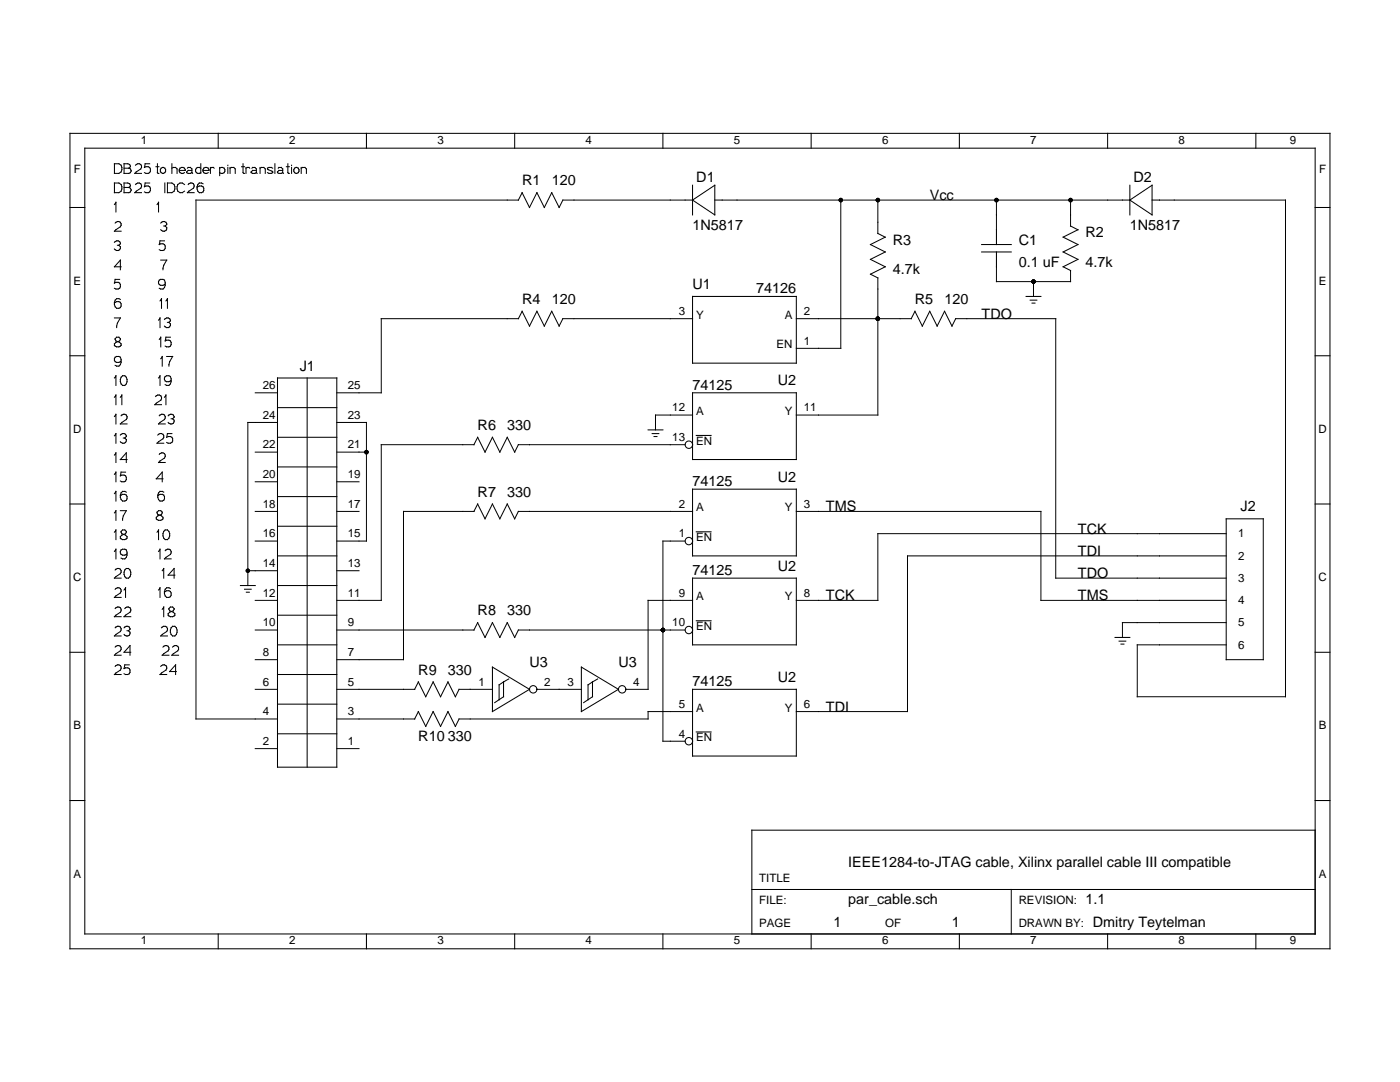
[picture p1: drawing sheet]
<svg xmlns="http://www.w3.org/2000/svg" width="279mm" height="216mm" viewBox="0 0 279 216" stroke-linecap="round" stroke-linejoin="round" font-family="sans-serif">
<g fill="none" stroke="#000" stroke-width=".21">
<path d="M14 26.6h251.4v162.7h-251.4zM16.9 29.6h245.6v156.8h-245.6zM22.8 32.7h.9a1.06 1.06 0 0 1 .6 .9 1.06 1.06 0 0 1-.6 1h-.9zM22.8 36.5h.9a1.06 1.06 0 0 1 .6 1 1.06 1.06 0 0 1-.6 .9h-.9zM24.8 32.7l1.1 .1 .1 .5-.3 .3 .3 .1 .2 .3-.2 .4-.3 .2h-.9zM24.8 36.5l1.1 .2 .1 .4-.3 .3 .3 .2 .2 .3-.2 .4-.3 .1h-.9zM24.8 33.6h.9M24.8 37.4h.9M27.1 33a.64 .64 0 0 1 .9-.2 .64 .64 0 0 1 .1 .9l-1.2 .9h1.3M27.1 36.8a.64 .64 0 0 1 .9-.2 .64 .64 0 0 1 .1 1l-1.2 .8h1.3M29.9 32.7h-.9l-.2 .7 .3-.1 .8 .1 .1 .3-.1 .7-.3 .2-.8-.2M29.9 36.5h-.9l-.2 .8 .3-.2 .8 .2 .1 .3-.1 .7-.3 .1-.8-.1"/>
<path d="M31.1 33.3h.6M31.4 32.7v1.7l.3 .2M32.9 36.5v1.9M33.4 36.5h.9a1.06 1.06 0 0 1 .6 1 1.06 1.06 0 0 1-.6 .9h-.9zM34.3 33.6l.7-.2 .3 .3v.9M34.3 32.7v1.9M35.8 34h1.2a.63 .63 0 0 0-.9-.6 .63 .63 0 0 0-.3 1 .63 .63 0 0 0 1 0M36.8 36.8l-.4-.3h-.5a1 1 0 0 0-.6 1.2 1 1 0 0 0 1.1 .7l.4-.3M37.4 33.6l.2-.2h.4l.3 .3v.7M37.6 36.8a.64 .64 0 0 1 .9-.2 .64 .64 0 0 1 .1 1l-1.2 .8h1.3M38.3 34h-.7l-.3 .3v.1l.3 .2 .7-.2M38.3 34.4l.1 .2"/>
<path d="M40.1 33.6a.62 .62 0 0 0-.9 0 .62 .62 0 0 0 0 .8 .62 .62 0 0 0 .9 0M40.1 32.7v1.9M40.5 34h1.2a.63 .63 0 0 0-.8-.6 .63 .63 0 0 0-.4 1 .63 .63 0 0 0 1 0M40.5 36.7l-.3-.2a.96 .96 0 0 0-.9 .6 .96 .96 0 0 0 .2 1l.3 .3 .7-.1 .2-.3-.2-.7a.84 .84 0 0 0-1.2 .1M42 33.6l.3-.2 .4 .2M42 33.4v1.2M43.5 26.6v3M43.8 33.6a.62 .62 0 0 1 .9 0 .62 .62 0 0 1 0 .8 .62 .62 0 0 1-.9 0M43.8 33.4v1.6M45.5 33h.1M45.5 33.4v1.2M45.9 33.6l.8-.2 .2 .3v.9"/>
<path d="M45.9 33.4v1.2M48.2 33.3h.6M48.5 32.7v1.7l.3 .2M49.1 33.6l.3-.2 .4 .2M49.1 33.4v1.2M50.3 33.6l.1-.2h.5l.3 .3v.7M51.2 34h-.8l-.3 .3v.1l.3 .2 .8-.2M51.2 34.4l.1 .2M51.9 33.6l.7-.2 .3 .3v.9M51.9 33.4v1.2M54.4 33.6l-.3-.2-.7 .2 .1 .3 .9 .4v.1l-.3 .2-.7-.2M54.9 32.7v1.9"/>
<path d="M55.5 33.6l.2-.2h.4l.3 .3v.7M56.4 34h-.7l-.3 .3v.1l.3 .2 .7-.2M56.4 34.4l.2 .2M57.2 33.3h.5M57.5 32.7v1.7l.2 .2M58.2 33h.1M58.2 33.4v1.2M60.1 33.6l.8-.2 .2 .3v.9M60.1 33.4v1.2M73.1 26.6v3M102.7 26.6v3M104.2 38.4l1.5 3 1.5-3 1.4 3 1.5-3 1.5 3 .7-1.5"/>
<path d="M104.2 38.4l-.7 1.5M132.3 26.6v3M136.7 39.9h1.5M138.2 37v5.9M138.2 39.9l4.5-2.9v5.9zM142.7 39.9h1.4M161.9 26.6v3M191.5 26.6v3M221 26.6v3M224 39.9h1.5M225.5 39.9l4.4-2.9v5.9zM225.5 37v5.9"/>
<path d="M229.9 39.9h1.5M250.6 26.6v3M14 41.4h2.9M22.8 40.8l.3-.4v1.9M22.8 48.4a.63 .63 0 0 1 .7-.4 .63 .63 0 0 1 .5 .6l-.3 .3M23 44.5a.64 .64 0 0 1 .9-.2 .64 .64 0 0 1 .1 .9l-1.2 .9h1.4M23.4 48.9h.3M23.7 48.9l.3 .3a.64 .64 0 0 1-.4 .8 .64 .64 0 0 1-.8-.3M23.9 55.7h-.9l-.2 .8 .3-.2 .8 .2 .1 .3-.1 .7-.3 .2-.8-.2M24 59.7l-.3-.1a.96 .96 0 0 0-.9 .6 .96 .96 0 0 0 .2 1l.3 .3 .7-.1 .2-.3-.2-.8a.84 .84 0 0 0-1.2 .2M24.2 53.2h-1.4l1.2-1.3v1.9M31.3 40.8l.3-.4v1.9"/>
<path d="M32.1 44.5a.63 .63 0 0 1 .7-.3 .63 .63 0 0 1 .5 .6l-.3 .3M32.1 51.9h1.2l-.6 1-.2 .9M32.7 45.1h.3M32.8 48.1h-.9l-.1 .7 .3-.2 .7 .2 .2 .3-.2 .7-.3 .2-.7-.2M33 56.6a.77 .77 0 0 1-1.4-.1l.2-.6 .7-.2a1.17 1.17 0 0 1 0 2l-.7-.2M33 45.1l.3 .3a.64 .64 0 0 1-.4 .7 .64 .64 0 0 1-.8-.3M138.2 59.2h20.7v13.3h-20.7zM175.2 46.6l1.5 .7M176.7 47.3l-3 1.5 3 1.5-3 1.5 3 1.4-3 1.5 1.5 .8M195.9 48.8h5.9M195.9 50.3h5.9M198.9 45.8v3"/>
<path d="M198.9 50.3v2.9M204.8 59.2h2.9M205.6 59.9h1.3M213.7 45.1l1.4 .7-2.9 1.5 2.9 1.5-2.9 1.5 2.9 1.5-2.9 1.4 1.5 .8M262.5 41.4h2.9M14 71h2.9M22.8 75.4l.3-.4v1.9M22.8 79.3l.3-.5v1.9M22.8 63.4h1.2l-.6 1.1-.1 .9M23.3 67.3l-.3 .3 .1 .4 .8 .3 .3 .3v.3a.84 .84 0 0 1-1.4 0v-.3l.3-.3 .8-.3 .1-.3-.3-.4zM24 79.3l.3-.5v1.9M24.2 72a.77 .77 0 0 1-1.4-.1l.2-.6 .7-.2a1.17 1.17 0 0 1 0 2l-.7-.2"/>
<path d="M24.5 75a.96 .96 0 0 1 .9 .5 .96 .96 0 0 1-.2 1.1l-.3 .3a.96 .96 0 0 1-.9-.6 .96 .96 0 0 1 .2-1zM31 79.1a.64 .64 0 0 1 1-.2 .64 .64 0 0 1 .1 1l-1.2 .8h1.3M31.6 63.9l.3-.5v2M31.6 75.4l.3-.4v1.9M31.8 67.7l.3-.4v1.9M31.9 60l.3-.4v1.9M32.1 71.6l.3-.5v2M32.8 63.7a.63 .63 0 0 1 .7-.3 .63 .63 0 0 1 .5 .6l-.3 .3M32.8 79.3l.3-.5v1.9M33.1 60l.3-.4v1.9M33.3 71.1h1.1l-.5 1.1-.2 .9M33.4 64.3h.3"/>
<path d="M33.7 64.3l.3 .3a.64 .64 0 0 1-.4 .8 .64 .64 0 0 1-.8-.3M34 67.3h-.9l-.1 .7 .3-.1 .7 .1 .2 .3-.2 .8-.3 .1-.7-.1M34.2 75.9a.77 .77 0 0 1-1.4-.2l.2-.6 .7-.1a1.17 1.17 0 0 1 0 1.9l-.7-.1M55.4 75.4h11.8v77.7h-11.8zM61.3 75.4v77.7M104.2 62.1l1.5 3 1.5-3 1.4 3 1.5-3 1.5 3 .7-1.5M104.2 62.1l-.7 1.5M138.2 78.4h20.7v13.3h-20.7zM181.8 63.6l.8-1.5 1.5 3 1.4-3 1.5 3 1.5-3 1.5 3 .7-1.5M206 60.5h.6M262.5 71h2.9M22.8 83.1l.3-.4v1.9"/>
<path d="M22.8 87l.3-.5v1.9M22.8 90.8l.3-.4v1.9M22.8 94.7l.3-.5v1.9M22.8 98.5l.3-.4v1.9M24 86.8a.63 .63 0 0 1 .7-.3 .63 .63 0 0 1 .5 .6l-.3 .3M24.2 83a.64 .64 0 0 1 .9-.2 .64 .64 0 0 1 .1 .9l-1.2 .9h1.4M24.6 87.4h.3M24.9 87.4l.3 .3a.64 .64 0 0 1-.4 .7 .64 .64 0 0 1-.8-.3M25.1 94.2h-.9l-.2 .7 .3-.1 .8 .1 .1 .3-.1 .8-.3 .1-.8-.1M25.2 98.2l-.3-.1a.96 .96 0 0 0-.9 .5 .96 .96 0 0 0 .2 1.1l.3 .3 .7-.2 .2-.3-.2-.7a.84 .84 0 0 0-1.2 .1M25.4 91.7h-1.4l1.2-1.3v1.9M31.5 86.8a.64 .64 0 0 1 .9-.2 .64 .64 0 0 1 .1 1l-1.2 .8h1.4"/>
<path d="M31.8 83a.64 .64 0 0 1 .9-.2 .64 .64 0 0 1 .1 .9l-1.2 .9h1.4M31.8 90.7a.64 .64 0 0 1 .9-.2 .64 .64 0 0 1 .1 .9l-1.2 .9h1.4M32.5 95.5h-1.3l1.2-1.3v1.9M32.7 98.2l-.3-.1a.96 .96 0 0 0-.9 .5 .96 .96 0 0 0 .1 1.1l.3 .3 .8-.2 .1-.3-.1-.7a.84 .84 0 0 0-1.2 .1M33.6 83a.63 .63 0 0 1 .7-.3 .63 .63 0 0 1 .4 .6l-.3 .3M34.2 83.6h.2M34.3 86.5h-.9l-.1 .8 .3-.2 .7 .2 .1 .3-.1 .7-.3 .1-.7-.1M34.4 83.6l.3 .3a.64 .64 0 0 1-.4 .7 .64 .64 0 0 1-.7-.3M55.4 99.1h11.8M55.4 93.2h11.8M55.4 81.3h11.8M55.4 87.3h11.8"/>
<path d="M95.3 87.3l1.5 2.9 1.5-2.9 1.5 2.9 1.4-2.9 1.5 2.9 .8-1.5M95.3 87.3l-.7 1.4M129.3 85.8h3M130.2 86.5h1.3M130.5 87.1h.6M138.2 97.6h20.7v13.3h-20.7zM139 86.9h2.9M14 100.6h2.9M22.8 102.3l.3-.4v1.9M22.8 106.2l.3-.5v2M22.8 110l.3-.4v1.9M23 113.7a.64 .64 0 0 1 .9-.2 .64 .64 0 0 1 .1 1l-1.2 .9h1.4"/>
<path d="M23 117.6a.64 .64 0 0 1 .9-.2 .64 .64 0 0 1 .1 .9l-1.2 .9h1.4M24 101.9h1.2l-.6 1-.1 .9M24.2 106l.1 .5 .8 .3 .3 .3v.3a.84 .84 0 0 1-1.4 0v-.3l.3-.3 .8-.3 .1-.3-.3-.5h-.4zM24.8 117.7l.3-.4v1.9M24.9 113.7l.3-.3a.96 .96 0 0 1 .9 .6 .96 .96 0 0 1-.2 1.1l-.3 .3a.96 .96 0 0 1-.9-.6 .96 .96 0 0 1 .2-1.1zM25.4 110.5a.77 .77 0 0 1-1.4-.2l.2-.6 .7-.1a1.17 1.17 0 0 1 0 1.9l-.7-.1M31.3 106.2l.3-.5v2M31.3 102.2l.2 .4 .7 .3 .3 .3v.3a.84 .84 0 0 1-1.3 0v-.3l.3-.3 .7-.3 .2-.3-.3-.4h-.5zM31.6 110l.3-.4v1.9M31.6 117.7l.3-.4v1.9M32.4 113.9l.3-.5v2M32.7 106l.3-.3a.96 .96 0 0 1 .9 .6 .96 .96 0 0 1-.2 1.1l-.3 .3a.96 .96 0 0 1-.9-.6 .96 .96 0 0 1 .2-1.1z"/>
<path d="M33 109.9a.64 .64 0 0 1 .9-.2 .64 .64 0 0 1 .1 .9l-1.2 .9h1.4M34 117.4l-.3-.1a.96 .96 0 0 0-.9 .5 .96 .96 0 0 0 .2 1.1l.3 .3 .7-.1 .2-.3-.2-.8a.84 .84 0 0 0-1.2 .2M34.9 114.8h-1.3l1.1-1.4v2M48 116.8h2.9M48.8 117.6h1.3M49.2 118.2h.6M55.4 116.8h11.8M55.4 105h11.8M55.4 110.9h11.8M95.3 100.6l1.5 2.9 1.5-2.9 1.5 2.9 1.4-2.9 1.5 2.9 .8-1.5M95.3 100.6l-.7 1.4M138.2 115.4h20.7v13.3h-20.7z"/>
<path d="M139 106.1h2.9M231.4 110.9h13.3M231.4 106.5h13.3M231.4 115.4h13.3M231.4 119.8h13.3M244.7 103.5h7.4v28.1h-7.4zM262.5 100.6h2.9M14 130.2h2.9M23 133a.64 .64 0 0 1 .9-.2 .64 .64 0 0 1 .1 .9l-1.2 .9h1.4M23 121.4a.64 .64 0 0 1 .9-.2 .64 .64 0 0 1 .1 1l-1.2 .9h1.4M23 125.3a.64 .64 0 0 1 .9-.2 .64 .64 0 0 1 .1 .9l-1.2 .9h1.4M23 129.1a.64 .64 0 0 1 .9-.2 .64 .64 0 0 1 .1 1l-1.2 .8h1.4"/>
<path d="M24.8 125.3a.63 .63 0 0 1 .7-.3 .63 .63 0 0 1 .4 .6l-.3 .3M24.9 121.4a.64 .64 0 0 1 .9-.2 .64 .64 0 0 1 .1 1l-1.1 .9h1.3M25.4 125.9h.2M25.6 125.9l.3 .3a.64 .64 0 0 1-.4 .7 .64 .64 0 0 1-.7-.3M25.8 132.7h-.9l-.1 .7 .3-.1 .7 .1 .1 .3-.1 .7-.3 .2-.7-.2M26.1 130.2h-1.3l1.1-1.4v1.9M32.1 133a.64 .64 0 0 1 .9-.2 .64 .64 0 0 1 .1 .9l-1.2 .9h1.4M32.2 125.3a.64 .64 0 0 1 1-.2 .64 .64 0 0 1 .1 .9l-1.2 .9h1.3M32.4 121.6l.3-.5v2M32.5 129.1a.64 .64 0 0 1 1-.2 .64 .64 0 0 1 .1 1l-1.2 .8h1.3M34 121.1l-.3 .3 .2 .5 .7 .3 .3 .3v.3a.84 .84 0 0 1-1.3 0v-.3l.3-.3 .7-.3 .1-.3-.3-.5zM34.2 125.3l.2-.3a.96 .96 0 0 1 1 .5 .96 .96 0 0 1-.2 1.1l-.3 .3a.96 .96 0 0 1-.9-.6 .96 .96 0 0 1 .2-1z"/>
<path d="M34.4 129.1a.64 .64 0 0 1 1-.2 .64 .64 0 0 1 .1 1l-1.2 .8h1.3M35.2 134h-1.3l1.1-1.3v1.9M55.4 128.7h11.8M55.4 134.6h11.8M55.4 122.8h11.8M83.5 136.1l1.5 2.9 1.4-2.9 1.5 2.9 1.5-2.9 1.5 2.9 .7-1.5M83.5 136.1l-.8 1.4M95.3 124.2l1.5 3 1.5-3 1.5 3 1.4-3 1.5 3 .8-1.5M95.3 124.2l-.7 1.5M98.3 133.1l7.4 4.4-7.4 4.5zM100.5 136.1l-.9 .6v2.9M100.5 136.1v2.9l-1.8 1.2"/>
<path d="M101.5 135.5l-1 .6M116 133.1l7.4 4.4-7.4 4.5zM118.2 136.1l-.8 .6v2.9M118.2 136.1v2.9l-1.7 1.2M119.3 135.5l-1.1 .6M138.2 137.5h20.7v13.4h-20.7zM139 123.9h2.9M222.5 127.2h3M223.3 127.9h1.4M223.7 128.5h.6M231.4 128.7h13.3M231.4 124.2h13.3"/>
<path d="M262.5 130.2h2.9M14 159.7h2.9M55.4 146.4h11.8M55.4 140.5h11.8M83.5 142l1.5 2.9 1.4-2.9 1.5 2.9 1.5-2.9 1.5 2.9 .7-1.4M83.5 142l-.8 1.5M139 146.1h2.9M262.5 159.7h2.9M150 177.5h112.5M201.8 177.5v8.9M262.5 165.7h-112.5v20.7M43.5 186.4v2.9"/>
<path d="M73.1 186.4v2.9M102.7 186.4v2.9M132.3 186.4v2.9M161.9 186.4v2.9M191.5 186.4v2.9M221 186.4v2.9M250.6 186.4v2.9"/>
<circle cx="32.5" cy="34" r=".57"/>
<circle cx="59.1" cy="34" r=".57"/>
<circle cx="137.5" cy="88.7" r=".74"/>
<circle cx="137.5" cy="108" r=".74"/>
<circle cx="106.4" cy="137.5" r=".74"/>
<circle cx="124.2" cy="137.5" r=".74"/>
<circle cx="137.5" cy="125.7" r=".74"/>
<circle cx="137.5" cy="147.9" r=".74"/>
</g>
<g fill="none" stroke="#000" stroke-width=".2">
<path d="M103.5 39.9h-64.4v103.6h16.3M112.3 39.9h24.4M144.1 39.9h79.9M167.8 39.9v29.6h-8.9M175.2 39.9v6.7M198.9 39.9v5.9M213.7 39.9v5.2M231.4 39.9h25.1v99.1h-29.5v-10.3h4.4M175.2 55.5v27.3h-16.3M198.9 53.2v3h14.8v-2.2M206.3 56.2v3M50.9 78.4h4.5"/>
<path d="M103.5 63.6h-27.4v14.8h-8.9M112.3 63.6h25.9M158.9 63.6h23M190.7 63.6h20v51.8h20.7M50.9 96.1h4.5M50.9 90.2h4.5M55.4 84.3h-5.9v32.5M67.2 84.3h5.9v23.7h-5.9M67.2 96.1h4.5M67.2 90.2h5.9M94.6 88.7h-18.5v31.1h-8.9M103.5 88.7h33.2"/>
<path d="M138.2 82.8h-7.4v3M49.5 113.9h5.9M50.9 119.8h4.5M50.9 108h4.5M50.9 102h4.5M67.2 113.9h4.5M67.2 102h4.5M94.6 102h-14.1v29.6h-13.3M103.5 102h34.7M136.7 108h-4.4v39.9h4.4M138.2 119.8h-8.9v17.7h-4.4M158.9 102h48.8v17.8h23.7"/>
<path d="M231.4 106.5h-56.2v13.3h-16.3M231.4 110.9h-50.3v31.1h-22.2M50.9 137.5h4.5M50.9 131.6h4.5M50.9 125.7h4.5M67.2 137.5h15.6M67.2 125.7h27.4M91.6 137.5h6.7M103.5 125.7h33.2M107.2 137.5h8.8M231.4 124.2h-7.4v3M50.9 149.4h4.5"/>
<path d="M67.2 149.4h4.5M67.2 143.5h15.6M138.2 142h-8.9v1.5h-37.7"/>
</g>
<g fill="#000">
<circle cx="167.8" cy="39.9" r=".44"/>
<circle cx="175.2" cy="39.9" r=".44"/>
<circle cx="198.9" cy="39.9" r=".44"/>
<circle cx="213.7" cy="39.9" r=".44"/>
<circle cx="206.3" cy="56.2" r=".44"/>
<circle cx="175.2" cy="63.6" r=".44"/>
<circle cx="73.1" cy="90.2" r=".44"/>
<circle cx="49.5" cy="113.9" r=".44"/>
<circle cx="132.3" cy="125.7" r=".44"/>
</g>
<g font-size="2.9">
<text x="104.2" y="37">R1</text>
<text x="110.1" y="37">120</text>
<text x="139" y="36.2">D1</text>
<text x="185.5" y="39.9">Vcc</text>
<text x="226.2" y="36.2">D2</text>
<text x="138.2" y="45.8">1N5817</text>
<text x="216.6" y="47.3">R2</text>
<text x="225.5" y="45.8">1N5817</text>
<text x="178.2" y="48.8">R3</text>
<text x="203.3" y="48.8">C1</text>
<text x="203.3" y="53.2">0.1 uF</text>
<text x="216.6" y="53.2">4.7k</text>
<text x="138.2" y="57.7">U1</text>
<text x="150.9" y="58.6">74126</text>
<text x="178.2" y="54.7">4.7k</text>
<text x="104.2" y="60.6">R4</text>
<text x="110.1" y="60.6">120</text>
<text x="182.6" y="60.6">R5</text>
<text x="188.5" y="60.6">120</text>
<text x="195.9" y="63.6">TDO</text>
<text x="59.8" y="73.9">J1</text>
<text x="138.2" y="77.8">74125</text>
<text x="155.2" y="76.9">U2</text>
<text x="95.3" y="85.8">R6</text>
<text x="101.2" y="85.8">330</text>
<text x="95.3" y="99.1">R7</text>
<text x="101.2" y="99.1">330</text>
<text x="138.2" y="97">74125</text>
<text x="155.2" y="96.1">U2</text>
<text x="164.8" y="102">TMS</text>
<text x="215.1" y="106.5">TCK</text>
<text x="247.6" y="102">J2</text>
<text x="155.2" y="113.9">U2</text>
<text x="215.1" y="110.9">TDI</text>
<text x="138.2" y="114.8">74125</text>
<text x="164.8" y="119.8">TCK</text>
<text x="215.1" y="115.4">TDO</text>
<text x="215.1" y="119.8">TMS</text>
<text x="95.3" y="122.8">R8</text>
<text x="101.2" y="122.8">330</text>
<text x="83.5" y="134.6">R9</text>
<text x="89.4" y="134.6">330</text>
<text x="105.7" y="133.1">U3</text>
<text x="123.4" y="133.1">U3</text>
<text x="138.2" y="137">74125</text>
<text x="155.2" y="136.1">U2</text>
<text x="164.8" y="142">TDI</text>
<text x="83.5" y="147.9">R10 330</text>
<text x="169.3" y="173">IEEE1284-to-JTAG cable, Xilinx parallel cable III compatible</text>
<text x="166.3" y="184.9">1</text>
<text x="169.3" y="180.4">par_cable.sch</text>
<text x="190" y="184.9">1</text>
<text x="216.6" y="180.4">1.1</text>
<text x="218.1" y="184.9">Dmitry Teytelman</text>
</g>
<g font-size="2.3">
<text x="28.1" y="28.7">1</text>
<text x="57.7" y="28.7">2</text>
<text x="87.3" y="28.7">3</text>
<text x="116.9" y="28.7">4</text>
<text x="146.4" y="28.7">5</text>
<text x="176" y="28.7">6</text>
<text x="205.6" y="28.7">7</text>
<text x="235.2" y="28.7">8</text>
<text x="257.4" y="28.7">9</text>
<text x="14.7" y="34.6">F</text>
<text x="263.2" y="34.6">F</text>
<text x="14.7" y="56.8">E</text>
<text x="263.2" y="56.8">E</text>
<text x="135.5" y="62.8">3</text>
<text x="139" y="63.6">Y</text>
<text x="156.6" y="63.6">A</text>
<text x="160.4" y="62.8">2</text>
<text x="155" y="69.5">EN</text>
<text x="160.4" y="68.8">1</text>
<text x="52.4" y="77.6">26</text>
<text x="69.4" y="77.6">25</text>
<text x="52.4" y="83.6">24</text>
<text x="69.4" y="83.6">23</text>
<text x="134.2" y="82.1">12</text>
<text x="139" y="82.8">A</text>
<text x="156.6" y="82.8">Y</text>
<text x="160.4" y="82.1">11</text>
<text x="14.6" y="86.4">D</text>
<text x="52.4" y="89.5">22</text>
<text x="69.4" y="89.5">21</text>
<text x="134.2" y="88">13</text>
<text x="139" y="88.7">EN</text>
<text x="263.1" y="86.4">D</text>
<text x="52.4" y="95.4">20</text>
<text x="69.4" y="95.4">19</text>
<text x="52.4" y="101.3">18</text>
<text x="69.4" y="101.3">17</text>
<text x="135.5" y="101.3">2</text>
<text x="160.4" y="101.3">3</text>
<text x="52.4" y="107.2">16</text>
<text x="69.4" y="107.2">15</text>
<text x="135.5" y="107.2">1</text>
<text x="139" y="102">A</text>
<text x="139" y="108">EN</text>
<text x="156.6" y="102">Y</text>
<text x="247.1" y="107.2">1</text>
<text x="52.4" y="113.1">14</text>
<text x="69.4" y="113.1">13</text>
<text x="247.1" y="111.7">2</text>
<text x="14.6" y="115.9">C</text>
<text x="52.4" y="119.1">12</text>
<text x="69.4" y="119.1">11</text>
<text x="135.5" y="119.1">9</text>
<text x="139" y="119.8">A</text>
<text x="156.6" y="119.8">Y</text>
<text x="160.4" y="119.1">8</text>
<text x="247.1" y="116.1">3</text>
<text x="263.1" y="115.9">C</text>
<text x="52.4" y="125">10</text>
<text x="69.4" y="125">9</text>
<text x="134.2" y="125">10</text>
<text x="139" y="125.7">EN</text>
<text x="247.1" y="120.5">4</text>
<text x="247.1" y="125">5</text>
<text x="52.4" y="130.9">8</text>
<text x="69.4" y="130.9">7</text>
<text x="247.1" y="129.4">6</text>
<text x="52.4" y="136.8">6</text>
<text x="69.4" y="136.8">5</text>
<text x="95.5" y="136.8">1</text>
<text x="108.6" y="136.8">2</text>
<text x="113.3" y="136.8">3</text>
<text x="126.4" y="136.8">4</text>
<text x="52.4" y="142.7">4</text>
<text x="69.4" y="142.7">3</text>
<text x="135.5" y="141.2">5</text>
<text x="139" y="142">A</text>
<text x="156.6" y="142">Y</text>
<text x="160.4" y="141.2">6</text>
<text x="14.7" y="145.5">B</text>
<text x="52.4" y="148.6">2</text>
<text x="69.4" y="148.6">1</text>
<text x="135.5" y="147.2">4</text>
<text x="139" y="147.9">EN</text>
<text x="263.2" y="145.5">B</text>
<text x="14.7" y="175.1">A</text>
<text x="151.5" y="176">TITLE</text>
<text x="263.2" y="175.1">A</text>
<text x="151.5" y="180.4">FILE:</text>
<text x="151.5" y="184.9">PAGE</text>
<text x="176.7" y="184.9">OF</text>
<text x="203.3" y="180.4">REVISION:</text>
<text x="203.3" y="184.9">DRAWN BY:</text>
<text x="28.1" y="188.4">1</text>
<text x="57.7" y="188.4">2</text>
<text x="87.3" y="188.4">3</text>
<text x="116.9" y="188.4">4</text>
<text x="146.4" y="188.4">5</text>
<text x="176" y="188.4">6</text>
<text x="205.6" y="188.4">7</text>
<text x="235.2" y="188.4">8</text>
<text x="257.4" y="188.4">9</text>
</g>
</svg>
